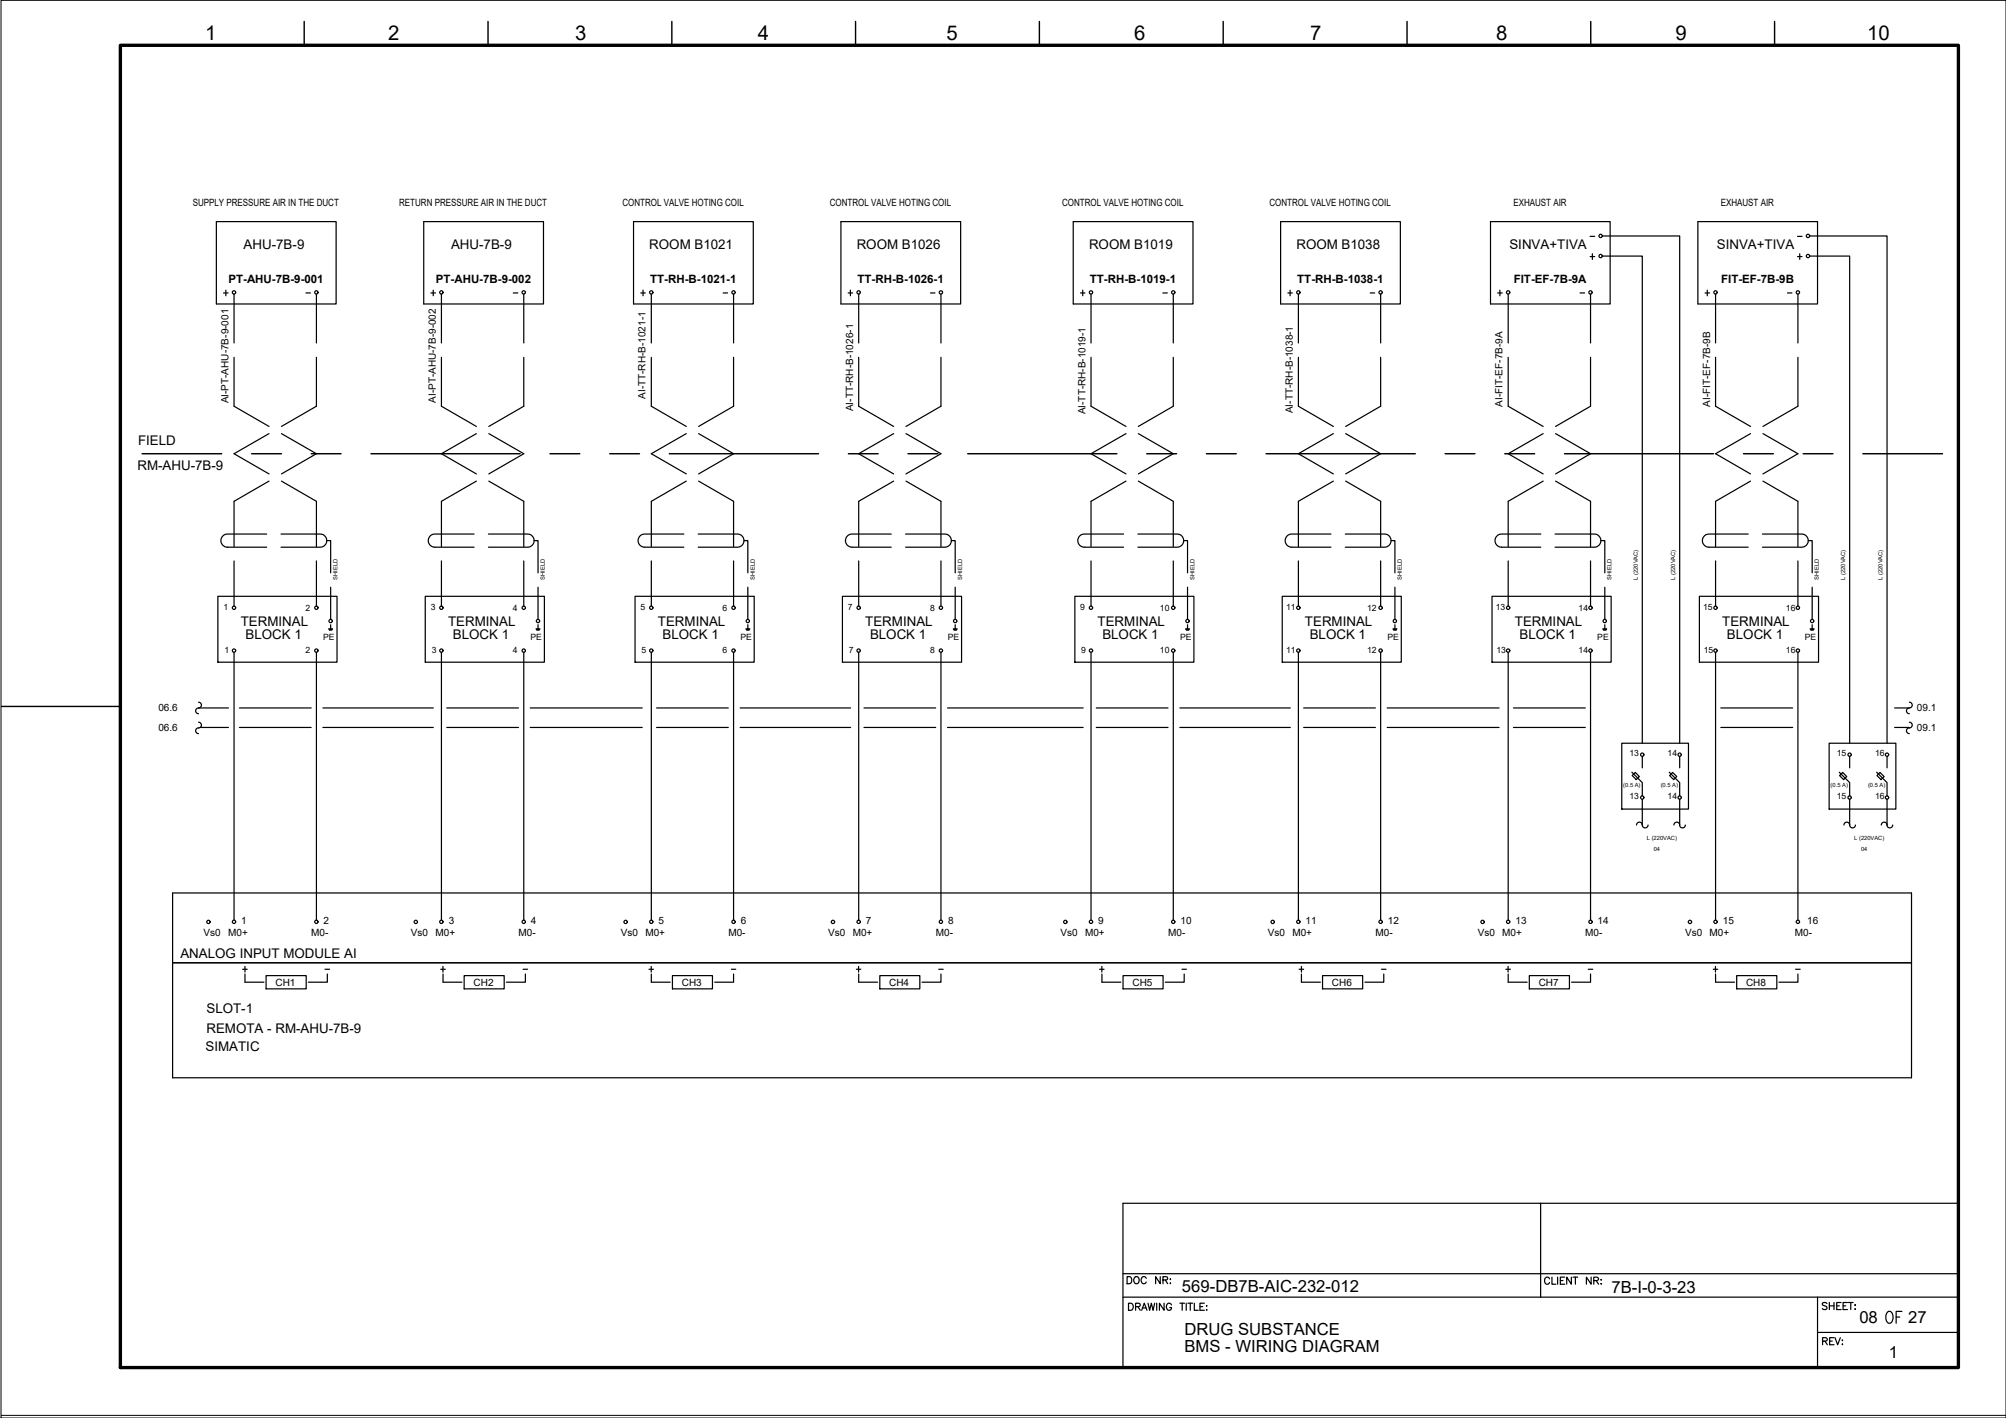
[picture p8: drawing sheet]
<svg xmlns="http://www.w3.org/2000/svg" width="420mm" height="297mm" viewBox="0 0 420 297" stroke-linecap="round" stroke-linejoin="round" font-family="sans-serif">
<!-- layer: G-TTLB-TTLB -->
<path d="M25.2 9.5h385v277h-385z" fill="none" stroke="#000" stroke-width=".7"/>
<!-- layer: G-TTLB-OTLN -->
<path d="M.2 296.5h419.9" fill="none" stroke="#000" stroke-width=".21"/>
<!-- layer: G-TTLB-INDX -->
<path d="M63.7 4.5v5M102.2 4.5v5M140.7 4.5v5M179.2 4.5v5M217.7 4.5v5M256.2 4.5v5M294.7 4.5v5M333.2 4.5v5M371.7 4.5v5M.2 148h25" fill="none" stroke="#000" stroke-width=".3"/>
<!-- layer: LGSP IA4$0$LG_PLOT -->
<path d="M322.7 252.1v19.6M235.2 266.8h175M235.2 271.7h175M380.7 279.1h29.5M380.7 271.7v14.8M235.2 286.5h175" fill="none" stroke="#000" stroke-width=".25"/>
<!-- layer: LG_PLOT -->
<g fill="none" stroke="#000" stroke-width=".25">
<path d="M410.2 252.1h-175v34.4M236.4 273h.5a.8 .8 0 0 1 .5 .7 .8 .8 0 0 1-.5 .8h-.5zM237.8 273.7l.9-.1 .1-.5-1-.1v1.5M238.3 273.7l.5 .8M239.1 274.5l.6-1.5 .5 1.5M239.3 274h.7M240.5 273l.3 1.5 .4-1.5 .3 1.5 .4-1.5M242.3 273v1.5M243.8 273v1.5l-1-1.5v1.5M245.4 273.4a.54 .54 0 0 0-.7-.4 .54 .54 0 0 0-.4 .6 .61 .61 0 0 0 .2 .8 .61 .61 0 0 0 .8-.1l.1-.4h-.4M247.1 273h1M247.6 273v1.5"/>
<path d="M248.5 273v1.5M248.8 273h1M249.3 273v1.5M250.1 273v1.5h.9M251.3 273.7h.6M252.2 273h-.9v1.5h.9M252.7 273.6h.1zM252.7 274.3v.2zM324.5 267.9a.53 .53 0 0 0-.6-.4 .53 .53 0 0 0-.4 .6 .6 .6 0 0 0 .2 .8 .6 .6 0 0 0 .8-.1v-.1M325.1 267.5v1.5h.8M326.2 267.5v1.5M326.8 268.3h.6"/>
<path d="M327.7 267.5h-.9v1.5h.9M329.1 267.5v1.5l-1-1.5v1.5M329.5 267.5h1M330 267.5v1.5M333.3 267.5v1.5l-1-1.5v1.5M333.8 268.3l.9-.1 .1-.4-.3-.3h-.7v1.5M334.3 268.3l.5 .7M335.3 268.1h.1zM335.4 268.9v.1zM382.7 273.1l-.4-.3-.6 .3 .1 .3 .8 .4 .1 .3a.63 .63 0 0 1-1 0M383.2 272.8v1.5M383.2 273.5h.9"/>
<path d="M384.1 272.8v1.5M384.7 273.5h.6M385.6 272.8h-.9v1.5h.9M386 273.5h.6M386.9 272.8h-.9v1.5h.9M387.2 272.8h.9M387.6 272.8v1.5M388.5 273.4h.1zM388.5 274.2h.1zM381.7 280.9l.9-.1 .1-.3-.3-.3h-.7v1.5M382.2 280.9l.5 .8M383.2 280.9h.6"/>
<path d="M384.1 280.2h-.9v1.5h.9M384.3 280.2l.6 1.5 .6-1.5M385.8 280.8h.2zM385.9 281.5v.2z"/>
</g>
<!-- layer: I_LIMIT_LINE -->
<g fill="none" stroke="#000" stroke-width=".3">
<path d="M29.8 95h16.6M52.7 95h6.2M65.2 95h6.2M77.7 95h31.2M115.2 95h6.2M127.7 95h6.2M140.2 95h31.3M177.7 95h6.2M190.2 95h6.2M202.7 95h31.2M240.2 95h6.2M252.7 95h6.2"/>
<path d="M265.2 95h31.2M302.7 95h6.2M315.2 95h6.2M327.7 95h31.2M365.2 95h6.2M377.7 95h6.2M390.2 95h16.7"/>
</g>
<!-- layer: 0 -->
<g fill="none" stroke="#000" stroke-width=".25">
<path d="M335.6 53.6h8.4v102.1M335.6 49.4h16.2v106.3M379 53.6h8.4v102.1M379 49.4h16.2v106.3M41.6 148.3h6.3M41.9 152.4h6M50.1 148.3h15.1M50.1 152.4h15.1M67.6 148.3h23.2M67.6 152.4h23.2M93.6 148.3h15M93.6 152.4h15"/>
<path d="M111.1 148.3h23.4M111.1 152.4h23.4M137.5 148.3h15M137.5 152.4h15M155 148.3h23.2M155 152.4h23.2M181 148.3h15M181 152.4h15M198.5 148.3h28.4M198.5 152.4h28.4M229.6 148.3h15M229.6 152.4h15"/>
<path d="M247.1 148.3h23.2M247.1 152.4h23.2M273.1 148.3h15M273.1 152.4h15M290.6 148.3h23.4M290.6 152.4h23.4M317 148.3h15M317 152.4h15M360.4 148.3h15.1M360.4 152.4h15.1M396.8 148.3h3M396.8 152.4h3"/>
<path d="M344 167.4v5.4M351.8 167.4v5.4M387.4 167.4v5.4M395.2 167.4v5.4M400.4 187.1v38.7"/>
</g>
<!-- layer: I_DATA -->
<g fill="none" stroke="#000" stroke-width=".25">
<path d="M45.3 46.4h25.1v17.3h-25.1zM88.8 46.4h25v17.3h-25zM132.7 46.4h25.1v17.3h-25.1zM176.1 46.4h25.1v17.3h-25.1zM224.8 46.4h25.1v17.3h-25.1zM268.2 46.4h25.1v17.3h-25.1zM312.2 46.4h25v17.3h-25zM333.1 53.7h.9M333.5 53.2v1.1M355.6 46.4h25.1v17.3h-25.1zM376.5 53.7h.9M377 53.2v1.1"/>
<path d="M46.8 61.4h1M47.3 60.8v1.2M134.2 61.4h.9M134.7 60.8v1.2M313.7 61.4h.9M314.2 60.8v1.2M45.6 124.9h25v13.8h-25zM68.8 131.7h.9M68.9 131.9h.7M69 132h.5M69.3 130.9v.8M89.1 124.9h24.9v13.8h-24.9z"/>
<path d="M112.3 131.7h.8M112.4 131.9h.6M112.4 132h.5M112.7 130.9v.8M133 124.9h25v13.8h-25zM156.2 131.7h.9M156.3 131.9h.7M156.4 132h.5M156.6 130.9v.8M176.4 124.9h25v13.8h-25zM199.7 131.7h.8M199.7 131.9h.7"/>
<path d="M199.8 132h.5M200.1 130.9v.8M225.1 124.9h25v13.8h-25zM248.3 131.7h.9M248.4 131.9h.7M248.5 132h.5M248.7 130.9v.8M268.6 124.9h24.9v13.8h-24.9zM291.8 131.7h.8M291.8 131.9h.7M291.9 132h.5M292.2 130.9v.8"/>
<path d="M312.5 124.9h25v13.8h-25zM335.7 131.7h.8M335.8 131.9h.7M335.9 132h.5M336.1 130.9v.8M355.9 124.9h25v13.8h-25zM379.1 131.7h.9M379.2 131.9h.7M379.3 132h.5M379.6 130.9v.8M339.7 155.7h14v13.8h-14zM383.1 155.7h14v13.8h-14z"/>
<path d="M400.4 187.1h-364.2v38.7h364.2M36.2 201.7h364.2M50.8 203h1M51.3 204v1.7h4M51.3 202.4v1.2M55.7 204.4h8.4v2.7h-8.4zM68.6 204v1.7h-4M92.3 203h1M92.8 202.4v1.2M92.8 204v1.7h4M97.2 204.4h8.4v2.7h-8.4zM110 204v1.7h-3.9"/>
<path d="M135.9 203h1M136.4 202.4v1.2M136.4 204v1.7h4M140.8 204.4h8.4v2.7h-8.4zM153.6 204v1.7h-3.9M179.4 203h.9M179.8 202.4v1.2M179.9 204v1.7h3.9M184.3 204.4h8.4v2.7h-8.4zM197.1 204v1.7h-4M230.3 203h.9M230.8 202.4v1.2"/>
<path d="M230.8 204v1.7h4M235.2 204.4h8.4v2.7h-8.4zM248 204v1.7h-3.9M272.1 203h1M272.6 204v1.7h4M272.6 202.4v1.2M277 204.4h8.4v2.7h-8.4zM289.8 204v1.7h-3.9M315.4 203h1M315.9 202.4v1.2M315.9 204v1.7h4M320.3 204.4h8.4v2.7h-8.4z"/>
<path d="M333.1 204v1.7h-3.9M358.8 203h1M359.3 202.4v1.2M359.3 204v1.7h4M363.7 204.4h8.5v2.7h-8.5zM376.6 204v1.7h-4"/>
<circle cx="335.2" cy="53.6" r=".35"/>
<circle cx="378.7" cy="53.6" r=".35"/>
<circle cx="49" cy="61.3" r=".35"/>
<circle cx="136.4" cy="61.3" r=".35"/>
<circle cx="315.9" cy="61.3" r=".35"/>
<circle cx="49" cy="136.3" r=".35"/>
<circle cx="49" cy="127.3" r=".35"/>
<circle cx="66.3" cy="127.3" r=".35"/>
<circle cx="66.3" cy="136.3" r=".35"/>
<circle cx="69.2" cy="130.1" r=".35"/>
<circle cx="92.4" cy="127.3" r=".35"/>
<circle cx="92.4" cy="136.3" r=".35"/>
<circle cx="109.7" cy="136.3" r=".35"/>
<circle cx="109.7" cy="127.3" r=".35"/>
<circle cx="112.7" cy="130.1" r=".35"/>
<circle cx="136.4" cy="136.3" r=".35"/>
<circle cx="136.4" cy="127.3" r=".35"/>
<circle cx="153.6" cy="136.3" r=".35"/>
<circle cx="153.6" cy="127.3" r=".35"/>
<circle cx="156.6" cy="130.1" r=".35"/>
<circle cx="179.8" cy="127.3" r=".35"/>
<circle cx="179.8" cy="136.3" r=".35"/>
<circle cx="197.1" cy="136.3" r=".35"/>
<circle cx="197.1" cy="127.3" r=".35"/>
<circle cx="200.1" cy="130.1" r=".35"/>
<circle cx="228.5" cy="136.3" r=".35"/>
<circle cx="228.5" cy="127.3" r=".35"/>
<circle cx="245.7" cy="136.3" r=".35"/>
<circle cx="245.7" cy="127.3" r=".35"/>
<circle cx="248.7" cy="130.1" r=".35"/>
<circle cx="271.9" cy="136.3" r=".35"/>
<circle cx="271.9" cy="127.3" r=".35"/>
<circle cx="289.2" cy="136.3" r=".35"/>
<circle cx="289.2" cy="127.3" r=".35"/>
<circle cx="292.2" cy="130.1" r=".35"/>
<circle cx="315.9" cy="136.3" r=".35"/>
<circle cx="315.9" cy="127.3" r=".35"/>
<circle cx="333.1" cy="136.3" r=".35"/>
<circle cx="333.1" cy="127.3" r=".35"/>
<circle cx="336.1" cy="130.1" r=".35"/>
<circle cx="359.3" cy="127.3" r=".35"/>
<circle cx="359.3" cy="136.3" r=".35"/>
<circle cx="376.6" cy="136.3" r=".35"/>
<circle cx="376.6" cy="127.3" r=".35"/>
<circle cx="379.6" cy="130.1" r=".35"/>
<circle cx="344" cy="158.1" r=".35"/>
<circle cx="351.8" cy="158.1" r=".35"/>
<circle cx="387.4" cy="158.1" r=".35"/>
<circle cx="395.2" cy="158.1" r=".35"/>
<circle cx="344" cy="167.1" r=".35"/>
<circle cx="351.8" cy="167.1" r=".35"/>
<circle cx="387.4" cy="167.1" r=".35"/>
<circle cx="395.2" cy="167.1" r=".35"/>
<circle cx="43.7" cy="193.1" r=".35"/>
<circle cx="49" cy="193.1" r=".35"/>
<circle cx="66.3" cy="193.1" r=".35"/>
<circle cx="87.1" cy="193.1" r=".35"/>
<circle cx="92.4" cy="193.1" r=".35"/>
<circle cx="109.7" cy="193.1" r=".35"/>
<circle cx="131" cy="193.1" r=".35"/>
<circle cx="136.4" cy="193.1" r=".35"/>
<circle cx="153.6" cy="193.1" r=".35"/>
<circle cx="174.5" cy="193.1" r=".35"/>
<circle cx="179.8" cy="193.1" r=".35"/>
<circle cx="197.1" cy="193.1" r=".35"/>
<circle cx="223.1" cy="193.1" r=".35"/>
<circle cx="228.5" cy="193.1" r=".35"/>
<circle cx="245.7" cy="193.1" r=".35"/>
<circle cx="266.6" cy="193.1" r=".35"/>
<circle cx="271.9" cy="193.1" r=".35"/>
<circle cx="289.2" cy="193.1" r=".35"/>
<circle cx="310.5" cy="193.1" r=".35"/>
<circle cx="315.9" cy="193.1" r=".35"/>
<circle cx="333.1" cy="193.1" r=".35"/>
<circle cx="354" cy="193.1" r=".35"/>
<circle cx="359.3" cy="193.1" r=".35"/>
<circle cx="376.6" cy="193.1" r=".35"/>
</g>
<!-- layer: I_TABS -->
<g fill="none" stroke="#000" stroke-width=".25">
<path d="M49 61.6v10.2M49 74.9v10.2l7.3 4.2M66.3 61.6v10.2M66.3 74.9v10.2l-7.4 4.2M92.5 61.6v10.2M92.5 74.9v10.2l7.3 4.2M109.7 61.6v10.2M109.7 74.9v10.2l-7.3 4.2M136.4 61.6v10.2M136.4 74.9v10.2l7.3 4.2M153.6 61.6v10.2M153.6 74.9v10.2l-7.3 4.2"/>
<path d="M179.9 61.6v10.2M179.9 74.9v10.2l7.3 4.2M197.1 61.6v10.2M197.1 74.9v10.2l-7.3 4.2M228.5 61.6v10.2M228.5 74.9v10.2l7.3 4.2M245.7 61.6v10.2M245.7 74.9v10.2l-7.3 4.2M271.9 61.6v10.2M271.9 74.9v10.2l7.4 4.2M289.2 61.6v10.2M289.2 74.9v10.2l-7.3 4.2"/>
<path d="M315.9 61.6v10.2M315.9 74.9v10.2l7.3 4.2M333.1 61.6v10.2M333.1 74.9v10.2l-7.3 4.2M359.3 61.6v10.2M359.3 74.9v10.2l7.3 4.2M376.6 61.6v10.2M376.6 74.9v10.2l-7.3 4.2M56.3 90.8l-7.3 4.2 7.3 4.3M58.9 90.8l7.4 4.2-7.4 4.3M99.8 90.8l-7.3 4.2 7.3 4.3M102.4 90.8l7.3 4.2-7.3 4.3"/>
<path d="M143.7 90.8l-7.3 4.2 7.3 4.3M146.3 90.8l7.3 4.2-7.3 4.3M187.2 90.8l-7.3 4.2 7.3 4.3M189.8 90.8l7.3 4.2-7.3 4.3M235.8 90.8l-7.3 4.2 7.3 4.3M238.4 90.8l7.3 4.2-7.3 4.3M279.3 90.8l-7.4 4.2 7.4 4.3M281.9 90.8l7.3 4.2-7.3 4.3M323.2 90.8l-7.3 4.2 7.3 4.3M325.8 90.8l7.3 4.2-7.3 4.3M366.6 90.8l-7.3 4.2 7.3 4.3M369.3 90.8l7.3 4.2-7.3 4.3"/>
<path d="M49 117.5v9.5M55.9 111.9h-8.3a1.38 1.38 0 0 0-1.3 1.3 1.38 1.38 0 0 0 1.3 1.4h8.3M56.3 100.8l-7.3 4.2v9.5M58.9 111.9h8.2a1.38 1.38 0 0 1 1.3 1.3 1.38 1.38 0 0 1-1.3 1.4h-8.2M58.9 100.8l7.4 4.2v9.5M66.3 117.5v9.5M68.4 113.2h.9v6.8M92.5 117.5v9.5M99.3 111.9h-8.2a1.38 1.38 0 0 0-1.4 1.3 1.38 1.38 0 0 0 1.4 1.4h8.2M99.8 100.8l-7.3 4.2v9.5M102.3 111.9h8.2a1.38 1.38 0 0 1 1.4 1.3 1.38 1.38 0 0 1-1.4 1.4h-8.2M102.4 100.8l7.3 4.2v9.5"/>
<path d="M109.7 117.5v9.5M111.9 113.2h.8v6.8M136.4 117.5v9.5M143.2 111.9h-8.2a1.38 1.38 0 0 0-1.4 1.3 1.38 1.38 0 0 0 1.4 1.4h8.2M143.7 100.8l-7.3 4.2v9.5M146.2 111.9h8.3a1.38 1.38 0 0 1 1.3 1.3 1.38 1.38 0 0 1-1.3 1.4h-8.3M146.3 100.8l7.3 4.2v9.5M153.6 117.5v9.5M155.8 113.2h.8v6.8M179.9 117.5v9.5M186.7 111.9h-8.2a1.38 1.38 0 0 0-1.4 1.3 1.38 1.38 0 0 0 1.4 1.4h8.2M187.2 100.8l-7.3 4.2v9.5"/>
<path d="M189.7 111.9h8.2a1.38 1.38 0 0 1 1.4 1.3 1.38 1.38 0 0 1-1.4 1.4h-8.2M189.8 100.8l7.3 4.2v9.5M197.1 117.5v9.5M199.3 113.2h.8v6.8M228.5 117.5v9.5M235.3 111.9h-8.2a1.38 1.38 0 0 0-1.4 1.3 1.38 1.38 0 0 0 1.4 1.4h8.2M235.8 100.8l-7.3 4.2v9.5M238.3 111.9h8.2a1.38 1.38 0 0 1 1.4 1.3 1.38 1.38 0 0 1-1.4 1.4h-8.2M238.4 100.8l7.3 4.2v9.5M245.7 117.5v9.5M247.9 113.2h.8v6.8M271.9 117.5v9.5"/>
<path d="M278.8 111.9h-8.2a1.38 1.38 0 0 0-1.4 1.3 1.38 1.38 0 0 0 1.4 1.4h8.2M279.3 100.8l-7.4 4.2v9.5M281.8 111.9h8.2a1.38 1.38 0 0 1 1.4 1.3 1.38 1.38 0 0 1-1.4 1.4h-8.2M281.9 100.8l7.3 4.2v9.5M289.2 117.5v9.5M291.4 113.2h.8v6.8M315.9 117.5v9.5M322.7 111.9h-8.2a1.38 1.38 0 0 0-1.4 1.3 1.38 1.38 0 0 0 1.4 1.4h8.2M323.2 100.8l-7.3 4.2v9.5M325.7 111.9h8.2a1.38 1.38 0 0 1 1.4 1.3 1.38 1.38 0 0 1-1.4 1.4h-8.2M325.8 100.8l7.3 4.2v9.5M333.1 117.5v9.5"/>
<path d="M335.3 113.2h.8v6.8M359.3 117.5v9.5M366.2 111.9h-8.3a1.38 1.38 0 0 0-1.3 1.3 1.38 1.38 0 0 0 1.3 1.4h8.3M366.6 100.8l-7.3 4.2v9.5M369.1 111.9h8.3a1.38 1.38 0 0 1 1.3 1.3 1.38 1.38 0 0 1-1.3 1.4h-8.3M369.3 100.8l7.3 4.2v9.5M376.6 117.5v9.5M378.7 113.2h.9v6.8M49 136.6v56.2M66.3 136.6v56.2M69.3 123v6.8M92.5 136.6v56.2"/>
<path d="M109.7 136.6v56.2M112.7 123v6.8M136.4 136.6v56.2M153.6 136.6v56.2M156.6 123v6.8M179.9 136.6v56.2M197.1 136.6v56.2M200.1 123v6.8M228.5 136.6v56.2M245.7 136.6v56.2M248.7 123v6.8M271.9 136.6v56.2"/>
<path d="M289.2 136.6v56.2M292.2 123v6.8M315.9 136.6v56.2M333.1 136.6v56.2M336.1 123v6.8M359.3 136.6v56.2M376.6 136.6v56.2M379.6 123v6.8M41.6 147.1a.64 .64 0 0 1 .6 .8 .64 .64 0 0 1-.9 .4 .6 .6 0 0 0-.3 .7 .6 .6 0 0 0 .6 .5M41.6 151.3a.63 .63 0 0 1 .6 .7 .63 .63 0 0 1-.9 .5 .6 .6 0 0 0-.3 .7 .6 .6 0 0 0 .6 .5M399.9 147.1a.64 .64 0 0 1 .6 .8 .64 .64 0 0 1-.8 .4 .6 .6 0 0 0-.4 .7 .6 .6 0 0 0 .6 .5M399.9 151.3a.63 .63 0 0 1 .6 .7 .63 .63 0 0 1-.8 .5 .6 .6 0 0 0-.4 .7 .6 .6 0 0 0 .6 .5"/>
<path d="M342.8 172.8a.64 .64 0 0 1 .7-.6 .64 .64 0 0 1 .5 .9 .6 .6 0 0 0 .7 .3 .6 .6 0 0 0 .5-.6M350.6 172.8a.6 .6 0 0 1 .6-.6 .6 .6 0 0 1 .6 .6M351.8 172.8a.6 .6 0 0 0 .6 .6 .6 .6 0 0 0 .6-.6M386.2 172.8a.64 .64 0 0 1 .8-.6 .64 .64 0 0 1 .5 .9 .6 .6 0 0 0 .6 .3 .6 .6 0 0 0 .5-.6M394 172.8a.63 .63 0 0 1 .8-.6 .63 .63 0 0 1 .5 .9 .6 .6 0 0 0 .6 .3 .6 .6 0 0 0 .5-.6"/>
</g>
<!-- layer: EI-CTRL -->
<path d="M344 158.5v2.4M351.8 158.5v2.4M387.4 158.5v2.4M395.2 158.5v2.4M341.8 161.8l2.2 2.1v2.8M341.9 162.5l.6-.7 .9 .9-.7 .6zM349.6 161.8l2.2 2.1v2.8M350.3 161.8l.9 .9-.7 .6-.8-.8zM385.2 161.8l2.2 2.1v2.8M385.3 162.5l.7-.7 .8 .9-.7 .6zM393.1 161.8l2.1 2.1v2.8M393.8 161.8l.8 .9-.6 .6-.9-.8z" fill="none" stroke="#000" stroke-width=".25"/>
<!-- layer: 0 -->
<path d="M.2 .1h420v296.9h-420z" fill="none" stroke="#000" stroke-width=".21"/>
<text font-size="5.7" x="394.1" y="278.3">OF</text>
<text font-size="4.4" x="235.3" y="270.2">DOC NR:</text>
<g font-size="4.3">
<text x="43" y="8.4">1</text>
<text x="81.3" y="8.4">2</text>
<text x="120.5" y="8.4">3</text>
<text x="158.7" y="8.4">4</text>
<text x="198.2" y="8.4">5</text>
<text x="237.5" y="8.4">6</text>
<text x="274.4" y="8.4">7</text>
<text x="313.4" y="8.4">8</text>
<text x="351" y="8.4">9</text>
<text x="391.1" y="8.4">10</text>
</g>
<g font-size="4">
<text x="89.3" y="63.1">+</text>
<text x="176.7" y="63.1">+</text>
<text x="225.4" y="63.1">+</text>
<text x="268.8" y="63.1">+</text>
<text x="356.3" y="63.1">+</text>
</g>
<g font-size="3.5">
<text x="247.6" y="270.7">569-DB7B-AIC-232-012</text>
<text x="337.5" y="270.8">7B-I-0-3-23</text>
<text x="248.1" y="279.6">DRUG SUBSTANCE</text>
<text x="389.4" y="277.1">08</text>
<text x="399.7" y="277.1">27</text>
<text x="248.1" y="283.1">BMS - WIRING DIAGRAM</text>
<text x="395.6" y="284.5">1</text>
</g>
<g font-size="2.8">
<text x="51" y="52.2">AHU-7B-9</text>
<text x="94.5" y="52.2">AHU-7B-9</text>
<text x="136" y="52.2">ROOM B1021</text>
<text x="179.4" y="52.2">ROOM B1026</text>
<text x="228.1" y="52.2">ROOM B1019</text>
<text x="271.5" y="52.2">ROOM B1038</text>
<text x="316.1" y="52.2">SINVA+TIVA</text>
<text x="359.6" y="52.2">SINVA+TIVA</text>
<text x="28.9" y="93.3">FIELD</text>
<text x="28.8" y="98.5">RM-AHU-7B-9</text>
<text x="50.4" y="131">TERMINAL</text>
<text x="93.9" y="131">TERMINAL</text>
<text x="137.8" y="131">TERMINAL</text>
<text x="181.2" y="131">TERMINAL</text>
<text x="229.9" y="131">TERMINAL</text>
<text x="273.3" y="131">TERMINAL</text>
<text x="317.3" y="131">TERMINAL</text>
<text x="360.7" y="131">TERMINAL</text>
<text x="51.4" y="133.9">BLOCK 1</text>
<text x="94.8" y="133.9">BLOCK 1</text>
<text x="138.8" y="133.9">BLOCK 1</text>
<text x="182.2" y="133.9">BLOCK 1</text>
<text x="230.9" y="133.9">BLOCK 1</text>
<text x="274.3" y="133.9">BLOCK 1</text>
<text x="318.3" y="133.9">BLOCK 1</text>
<text x="361.7" y="133.9">BLOCK 1</text>
<text x="37.8" y="200.8">ANALOG INPUT MODULE AI</text>
<text x="43.2" y="212.2">SLOT-1</text>
<text x="43.1" y="220.2">SIMATIC</text>
<text x="43.2" y="216.3">REMOTA - RM-AHU-7B-9</text>
</g>
<g font-size="2.6">
<text x="332.3" y="50.8">-</text>
<text x="375.7" y="50.8">-</text>
<text x="63.1" y="62.4">-</text>
<text x="106.5" y="62.4">-</text>
<text x="150.6" y="62.4">-</text>
<text x="194" y="62.4">-</text>
<text x="242.7" y="62.4">-</text>
<text x="286.1" y="62.4">-</text>
<text x="330.2" y="62.4">-</text>
<text x="373.6" y="62.4">-</text>
<text x="67" y="204.3">-</text>
<text x="108.7" y="204.3">-</text>
<text x="152.4" y="204.3">-</text>
<text x="195.8" y="204.3">-</text>
<text x="246.6" y="204.3">-</text>
<text x="288.6" y="204.3">-</text>
<text x="331.6" y="204.3">-</text>
<text x="375.4" y="204.3">-</text>
</g>
<g font-size="2.4">
<text x="47.9" y="59.2">PT-AHU-7B-9-001</text>
<text x="91.3" y="59.2">PT-AHU-7B-9-002</text>
<text x="136.2" y="59.2">TT-RH-B-1021-1</text>
<text x="179.6" y="59.2">TT-RH-B-1026-1</text>
<text x="228.3" y="59.2">TT-RH-B-1019-1</text>
<text x="271.7" y="59.2">TT-RH-B-1038-1</text>
<text x="317.1" y="59.2">FIT-EF-7B-9A</text>
<text x="360.5" y="59.2">FIT-EF-7B-9B</text>
</g>
<g font-size="2.1">
<text x="40.4" y="43.1">SUPPLY PRESSURE AIR IN THE DUCT</text>
<text x="83.6" y="43.1">RETURN PRESSURE AIR IN THE DUCT</text>
<text x="130.4" y="43.1">CONTROL VALVE HOTING COIL</text>
<text x="173.8" y="43.1">CONTROL VALVE HOTING COIL</text>
<text x="222.5" y="43.1">CONTROL VALVE HOTING COIL</text>
<text x="265.9" y="43.1">CONTROL VALVE HOTING COIL</text>
<text x="317" y="43.1">EXHAUST AIR</text>
<text x="360.4" y="43.1">EXHAUST AIR</text>
<text x="135.2" y="83.6" transform="rotate(-90 135.2 83.6)">AI-TT-RH-B-1021-1</text>
<text x="47.9" y="84.5" transform="rotate(-90 47.9 84.5)">AI-PT-AHU-7B-9-001</text>
<text x="91.3" y="84.4" transform="rotate(-90 91.3 84.4)">AI-PT-AHU-7B-9-002</text>
<text x="178.7" y="86.1" transform="rotate(-90 178.7 86.1)">AI-TT-RH-B-1026-1</text>
<text x="227.3" y="86.8" transform="rotate(-90 227.3 86.8)">AI-TT-RH-B-1019-1</text>
<text x="270.8" y="86.6" transform="rotate(-90 270.8 86.6)">AI-TT-RH-B-1038-1</text>
<text x="314.7" y="85.2" transform="rotate(-90 314.7 85.2)">AI-FIT-EF-7B-9A</text>
<text x="358.2" y="85.2" transform="rotate(-90 358.2 85.2)">AI-FIT-EF-7B-9B</text>
<text x="33.2" y="148.9">06.6</text>
<text x="401.5" y="148.9">09.1</text>
<text x="33.2" y="153">06.6</text>
<text x="401.5" y="153">09.1</text>
<text x="42.6" y="196.1">Vs0</text>
<text x="47.8" y="196.1">M0+</text>
<text x="50.5" y="193.6">1</text>
<text x="65.2" y="196.1">M0-</text>
<text x="67.8" y="193.6">2</text>
<text x="86.1" y="196.1">Vs0</text>
<text x="91.2" y="196.1">M0+</text>
<text x="94" y="193.6">3</text>
<text x="108.6" y="196.1">M0-</text>
<text x="111.2" y="193.6">4</text>
<text x="130" y="196.1">Vs0</text>
<text x="135.2" y="196.1">M0+</text>
<text x="137.9" y="193.6">5</text>
<text x="152.6" y="196.1">M0-</text>
<text x="155.2" y="193.6">6</text>
<text x="173.4" y="196.1">Vs0</text>
<text x="178.6" y="196.1">M0+</text>
<text x="181.4" y="193.6">7</text>
<text x="196" y="196.1">M0-</text>
<text x="198.6" y="193.6">8</text>
<text x="222.1" y="196.1">Vs0</text>
<text x="227.3" y="196.1">M0+</text>
<text x="230" y="193.6">9</text>
<text x="244.7" y="196.1">M0-</text>
<text x="247.2" y="193.6">10</text>
<text x="265.5" y="196.1">Vs0</text>
<text x="270.7" y="196.1">M0+</text>
<text x="273.5" y="193.6">11</text>
<text x="288.1" y="196.1">M0-</text>
<text x="290.7" y="193.6">12</text>
<text x="309.5" y="196.1">Vs0</text>
<text x="314.6" y="196.1">M0+</text>
<text x="317.4" y="193.6">13</text>
<text x="332" y="196.1">M0-</text>
<text x="334.6" y="193.6">14</text>
<text x="352.9" y="196.1">Vs0</text>
<text x="358.1" y="196.1">M0+</text>
<text x="360.8" y="193.6">15</text>
<text x="376" y="196.1">M0-</text>
<text x="378.5" y="193.6">16</text>
<text x="57.7" y="206.6">CH1</text>
<text x="99.2" y="206.6">CH2</text>
<text x="142.8" y="206.6">CH3</text>
<text x="186.2" y="206.6">CH4</text>
<text x="237.2" y="206.6">CH5</text>
<text x="279" y="206.6">CH6</text>
<text x="322.3" y="206.6">CH7</text>
<text x="365.7" y="206.6">CH8</text>
</g>
<g font-size="1.8">
<text x="46.8" y="127.9">1</text>
<text x="64" y="127.9">2</text>
<text x="90.2" y="127.9">3</text>
<text x="107.4" y="127.9">4</text>
<text x="134.2" y="127.9">5</text>
<text x="151.4" y="127.9">6</text>
<text x="177.6" y="127.9">7</text>
<text x="194.8" y="127.9">8</text>
<text x="226.3" y="127.9">9</text>
<text x="243" y="127.9">10</text>
<text x="269.4" y="127.9">11</text>
<text x="286.3" y="127.9">12</text>
<text x="313.3" y="127.9">13</text>
<text x="330.6" y="127.9">14</text>
<text x="356.7" y="127.9">15</text>
<text x="374.1" y="127.9">16</text>
<text x="47" y="136.7">1</text>
<text x="64" y="136.8">2</text>
<text x="67.7" y="134.1">PE</text>
<text x="90.4" y="136.7">3</text>
<text x="107.4" y="136.8">4</text>
<text x="111.1" y="134.1">PE</text>
<text x="134.4" y="136.7">5</text>
<text x="151.4" y="136.8">6</text>
<text x="155.1" y="134.1">PE</text>
<text x="177.8" y="136.7">7</text>
<text x="194.8" y="136.8">8</text>
<text x="198.5" y="134.1">PE</text>
<text x="226.5" y="136.7">9</text>
<text x="243" y="136.8">10</text>
<text x="247.2" y="134.1">PE</text>
<text x="269.4" y="136.7">11</text>
<text x="286.3" y="136.8">12</text>
<text x="290.6" y="134.1">PE</text>
<text x="313.4" y="136.7">13</text>
<text x="330.6" y="136.8">14</text>
<text x="334.6" y="134.1">PE</text>
<text x="356.8" y="136.7">15</text>
<text x="374.1" y="136.8">16</text>
<text x="378" y="134.1">PE</text>
<text x="341.3" y="158.4">13</text>
<text x="349.3" y="158.4">14</text>
<text x="384.7" y="158.4">15</text>
<text x="392.7" y="158.4">16</text>
<text x="341.3" y="167.4">13</text>
<text x="349.3" y="167.4">14</text>
<text x="384.7" y="167.4">15</text>
<text x="392.7" y="167.4">16</text>
</g>
<g font-size="1.2">
<text x="70.7" y="121.4" transform="rotate(-90 70.7 121.4)">SHIELD</text>
<text x="114.1" y="121.4" transform="rotate(-90 114.1 121.4)">SHIELD</text>
<text x="158.1" y="121.4" transform="rotate(-90 158.1 121.4)">SHIELD</text>
<text x="201.5" y="121.4" transform="rotate(-90 201.5 121.4)">SHIELD</text>
<text x="250.2" y="121.4" transform="rotate(-90 250.2 121.4)">SHIELD</text>
<text x="293.6" y="121.4" transform="rotate(-90 293.6 121.4)">SHIELD</text>
<text x="337.5" y="121.4" transform="rotate(-90 337.5 121.4)">SHIELD</text>
<text x="343" y="121.4" transform="rotate(-90 343 121.4)">L (220VAC)</text>
<text x="350.9" y="121.4" transform="rotate(-90 350.9 121.4)">L (220VAC)</text>
<text x="381" y="121.4" transform="rotate(-90 381 121.4)">SHIELD</text>
<text x="386.5" y="121.4" transform="rotate(-90 386.5 121.4)">L (220VAC)</text>
<text x="394.3" y="121.4" transform="rotate(-90 394.3 121.4)">L (220VAC)</text>
<text x="340" y="164.8">(0.5 A)</text>
<text x="347.8" y="164.8">(0.5 A)</text>
<text x="383.4" y="164.8">(0.5 A)</text>
<text x="391.3" y="164.8">(0.5 A)</text>
<text x="345" y="175.9">L (220VAC)</text>
<text x="346.4" y="178.2">04</text>
<text x="388.4" y="175.9">L (220VAC)</text>
<text x="389.8" y="178.2">04</text>
</g>
</svg>
